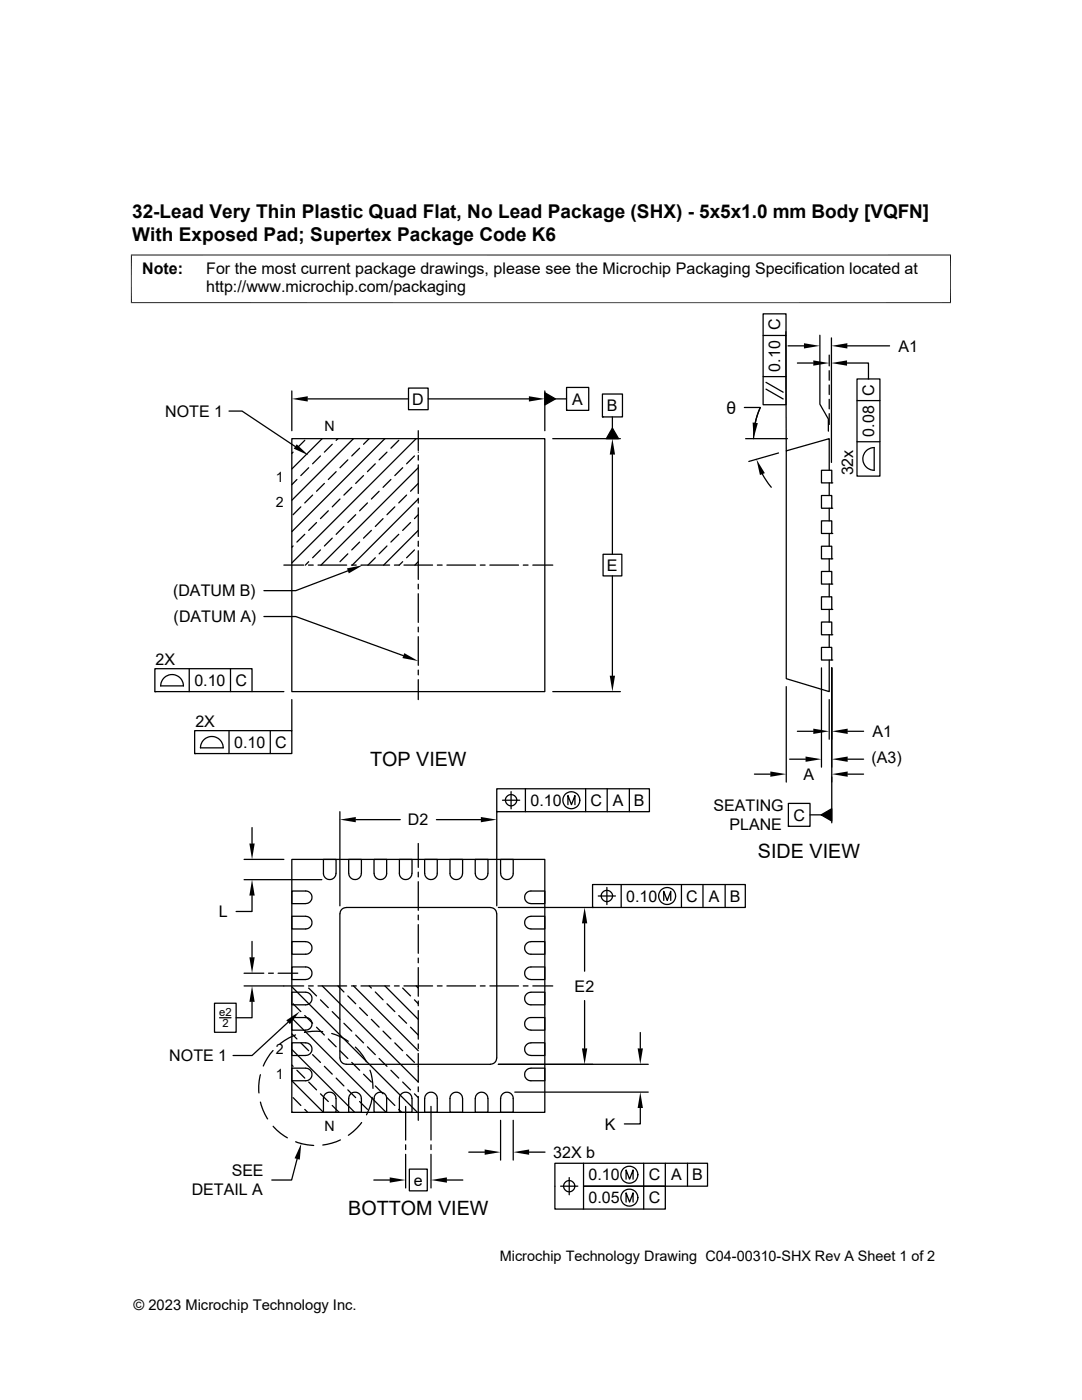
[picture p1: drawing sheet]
<svg xmlns="http://www.w3.org/2000/svg" width="216mm" height="279mm" viewBox="0 0 216 279" stroke-linecap="round" stroke-linejoin="round" font-family="sans-serif">
<g fill="none" stroke="#000" stroke-width=".25">
<path d="M58.2 78v8M61.4 79.6h20.1M81.5 77.4h3.9v4.4h-3.9zM85.4 79.6h20.1M108.7 78v8M108.7 78.4l2.1 1.2-2.1 1.2zM110.8 79.6h2.3M113.1 77.3h4.4v4.6h-4.4zM120.2 78.6h4v4.6h-4zM152.3 75.2h4.5M152.3 62.6h4.5v18.2h-4.5zM152.3 67h4.5"/>
<path d="M152.8 77.7l3.5 1.9M152.8 76.3l3.5 2M156.8 66.2l.1 23.8M157.2 69h3.2M159.1 72.5h3.2M163.6 66.9v13.8l1.7 2.9v2.4M165.5 70.9v2.1M165.5 74v1.9M165.5 76.8v1.9M165.5 79.7v1.9M165.9 67.4v24.9M169 72.5h4.3v3.1"/>
<path d="M169.1 69h8.4M171 79.9h4.6M171 75.6h4.6v19.4h-4.6zM45.7 82h2.6l10.6 7.1M58.2 87.5h50.5v50.5h-50.5zM58.5 90.2l-.3 .3M59.2 95.7l-1 1M60.8 87.9l-1.6 1.6M61.6 93.3l-1.6 1.6M62.4 98.8l-1.6 1.6M63.9 91l-1.5 1.6M64.3 87.5l-6.1 6.1"/>
<path d="M64.7 96.5l-1.5 1.5M66.3 88.7l-1.6 1.5M67.1 94.1l-1.6 1.6M67.4 87.5l-.3 .4M67.8 99.6l-1.5 1.6M69.4 91.8l-1.6 1.5M70.2 97.3l-1.6 1.5M70.5 87.5l-12.3 12.3M71.8 89.5l-1.6 1.5M72.5 94.9l-1.5 1.6M73.7 87.5l-1.2 1.2M74.9 92.6l-1.6 1.5"/>
<path d="M75.6 98l-1.5 1.6M76.8 87.5l-18.6 18.6M77.2 90.2l-1.6 1.6M78 95.7l-1.6 1.6M79.6 87.9l-1.6 1.6M80.3 93.3l-1.5 1.6M81.1 98.8l-1.5 1.6M82.7 91l-1.6 1.6M83 87.5l-24.8 24.9M83.5 86v3.9M83.5 90.9v.9M83.5 92.8v5.7"/>
<path d="M83.5 99.4v1M83.5 99.6l-13.2 13.2M83.5 93.3l-19.5 19.5M83.5 90.2h.1M83.5 96.5l-1.6 1.5M110.3 87.5h13.5M113.1 81.9h.1M120.2 83.2h.1M122.2 85.4l1.2 2.1h-2.4zM122.2 83.2v2.2M122.2 90.7v19.9M148.5 81.3h3.2"/>
<path d="M148.8 87.5h8.3M150.7 84.4l1-3.1a15.1 15.1 0 0 0-1.3 6.2M152.1 94.6l1.8 2.6M155.3 90.4l-5.9 1.7M163.9 98.9h2.1v2.5h-2.1zM163.9 93.9h2.1v2.5h-2.1zM165.5 82.5v2.2M165.5 93.9v-6.4l-8.6 2.5v45.4l8.6 2.6v-6.3M165.5 96.4v2.5M166 96.4h.1M171 88.2h4.6M174.4 89.3a2.26 2.26 0 0 0-2.2 2.3 2.26 2.26 0 0 0 2.2 2.3"/>
<path d="M174.4 89.3v4.6M56.6 112.8h4M58.5 109l-.3 .2M60 101.2l-1.5 1.5M60.8 106.6l-1.6 1.6M61.6 112.8h.9M61.6 112.1l-.7 .7M63.2 104.3l-1.6 1.6M63.5 112.8h5.7M63.9 109.7l-1.5 1.6M65.5 101.9l-1.6 1.6M66.3 107.4l-1.6 1.6"/>
<path d="M68.6 105.1l-1.5 1.5M69.4 110.5l-1.6 1.6M69.4 113.9l-10.4 4h-6.3M70.1 112.8h1M71 102.7l-1.6 1.6M71.8 108.2l-1.6 1.5M72 112.8h5.7M73.3 100.4l-1.5 1.5M74.1 105.9l-1.6 1.5M74.9 111.3l-1.5 1.5M76.4 103.5l-1.5 1.6M77.2 109l-1.6 1.5"/>
<path d="M78.8 101.2l-1.6 1.5M79.6 106.6l-1.6 1.6M80.3 112.1l-.6 .7h-1M80.6 112.8h5.7M81.9 104.3l-1.6 1.6M82.7 109.7l-1.6 1.6M83.5 101.3v5.8M83.5 108v1M83.5 109.9v5.7M83.5 116.6v.9M83.5 118.5v5.7M83.5 112.1l-.7 .7"/>
<path d="M83.5 105.9l-7 6.9M83.5 102.7l-.8 .8M83.5 109h.1M87.3 112.8h.9M89.2 112.8h5.7M95.8 112.8h1M97.7 112.8h5.8M104.4 112.8h1M106.3 112.8h4M120.3 110.6h3.8v4.3h-3.8zM122.2 114.9v20M163.9 119.1h2.1v2.5h-2.1z"/>
<path d="M163.9 114h2.1v2.6h-2.1zM163.9 109h2.1v2.5h-2.1zM163.9 103.9h2.1v2.6h-2.1zM165.5 101.4v2.5M165.5 106.5v2.5M165.5 111.5v2.5M165.5 116.6v2.5M166 116.6h.1M166 111.5h.1M166 106.5h.1M166 101.4h.1M30.9 133.5h19.4v4.5h-19.4z"/>
<path d="M30.9 138h.1M32 136.9h4.6a2.26 2.26 0 0 0-2.3-2.3 2.26 2.26 0 0 0-2.2 2.3M37.8 133.5v4.5M46 133.5v4.5M50.3 138h6.3M52.7 123h6.3l21.5 7.9M58.2 139.6v6.2M83.5 125.2v.9M83.5 127.1v5.7M83.5 133.7v1M83.5 135.6v4M110.3 138h13.5"/>
<path d="M156.9 137v19.1M163.9 133.3v19.8M163.9 129.2h2.1v2.5h-2.1zM163.9 124.1h2.1v2.6h-2.1zM165.5 139.6v7.9M165.5 121.6v2.5M165.5 126.7v2.5M166 133.3v30.9M166 131.7h.1M166 126.7h.1M166 121.6h.1M38.8 145.8h19.4v4.6h-19.4z"/>
<path d="M38.8 150.4h.1M40.8 147.5a2.27 2.27 0 0 1 2.4-.3 2.27 2.27 0 0 1 1.3 2h-4.5l.2-.9zM45.7 145.8v4.6M53.9 145.8v4.6M99.1 157.4h30.5v4.6h-30.5zM100.3 159.7h3.4M100.8 159.7a1.14 1.14 0 0 1 1.6-1.1 1.14 1.14 0 0 1 .4 1.8 1.14 1.14 0 0 1-1.9-.3v-.4M102 158v3.4M104.8 157.4v4.6M116.9 157.4v4.6M121.2 157.4v4.6M125.6 157.4v4.6"/>
<path d="M150.5 154.5h3.2M157.6 151.5h3.1M159.1 145.9h3.2M169.1 145.9h3.2M169.1 154.5h3.2M169.1 151.5h3.2M48.7 175.6h15.5M48.7 171.5h7.9M50.3 178.7v3.2h-3.2M50.3 165.2v3.1M58.2 177.8h2.8a1.26 1.26 0 0 1 1.3 1.3 1.26 1.26 0 0 1-1.3 1.2h-2.8zM58.2 171.5h50.5v50.5h-50.5z"/>
<path d="M64.5 171.5h2.6v2.8a1.26 1.26 0 0 1-1.3 1.2 1.26 1.26 0 0 1-1.3-1.2zM67.8 162v18.8M71 163.6h8.9M72.1 174.3a1.26 1.26 0 0 1-1.3 1.2 1.26 1.26 0 0 1-1.2-1.2v-2.8h2.5v2.8M74.6 174.3v-2.8h2.6v2.8a1.25 1.25 0 0 1-1.3 1.2 1.25 1.25 0 0 1-1.2-1.2M79.7 171.5h2.5v2.8a1.26 1.26 0 0 1-1.2 1.2 1.26 1.26 0 0 1-1.3-1.2zM83.5 168.3v4.8M83.5 174.1v.9M83.5 176v5.7M84.7 171.5h2.5v2.8a1.26 1.26 0 0 1-1.2 1.2 1.26 1.26 0 0 1-1.3-1.2zM87.1 163.6h8.8M89.8 171.5h2.5v2.8a1.26 1.26 0 0 1-1.3 1.2 1.26 1.26 0 0 1-1.2-1.2z"/>
<path d="M97.3 174.3a1.26 1.26 0 0 1-1.2 1.2 1.26 1.26 0 0 1-1.3-1.2v-2.8h2.6v2.8M99.1 162h.1M99.1 162v18.8M99.9 174.3v-2.8h2.5v2.8a1.25 1.25 0 0 1-1.2 1.2 1.25 1.25 0 0 1-1.3-1.2M105.1 178.2l.6-.4h3v2.5h-2.8a1.26 1.26 0 0 1-1.1-.7 1.26 1.26 0 0 1 .3-1.4zM113.3 160.6v-1.8l.7 1.8 .7-1.8v1.8M118.2 176.5h30.5v4.6h-30.5zM119.4 178.8h3.4M121.1 177.1v3.4M124 176.5v4.6M132.4 179.7v-1.8l.7 1.8 .7-1.8v1.8M136 176.5v4.6"/>
<path d="M140.3 176.5v4.6M144.7 176.5v4.6M157.3 160.3h4.3v4.6h-4.3zM157.3 164.9h.1M161.6 162.6h2.3M163.9 162.6l2.1-1.2v2.5zM48.7 196.8h11.9M48.7 194.2h3.9M50.3 199.9v3.2h-3.2M50.3 187.9v3.2M53.6 194.2h.9M55.5 194.2h3.9"/>
<path d="M58.2 196.9l25.1 25.1M58.2 187.9h2.8a1.26 1.26 0 0 1 1.3 1.3 1.26 1.26 0 0 1-1.3 1.2h-2.8zM58.2 193h2.8a1.26 1.26 0 0 1 1.3 1.2 1.26 1.26 0 0 1-1.3 1.3h-2.8zM61 185.4a1.26 1.26 0 0 0 1.3-1.3 1.26 1.26 0 0 0-1.3-1.2h-2.8v2.5h2.8M61 198h-2.8v2.5h2.8a1.25 1.25 0 0 0 1.3-1.2 1.25 1.25 0 0 0-1.3-1.3M61.6 196.8h.9M61.6 197.2l1.6 1.6M63.5 196.8h5.7M63.9 199.5l1.6 1.6M64.3 196.7l19.2 19.2v-5.7M67.4 196.7l1.2 1.3M69.1 181.1h28.8"/>
<path d="M69.4 198.8l1.6 1.5M70.1 196.8h1M70.5 196.7l13 13M72 196.8h5.7M73.7 196.7l.4 .5M74.9 198l1.5 1.5M76.8 196.7l6.7 6.7M78.7 196.8h1M80.3 197.2l1.6 1.6M80.6 196.8h5.7M82.7 199.5l.8 .8M83 196.7l.5 .5"/>
<path d="M83.5 182.6v1M83.5 184.5v5.7M83.5 191.2v1M83.5 193.1v5.7M83.5 199.8v.9M87.3 196.8h.9M89.2 196.8h5.7M95.8 196.8h1M97.7 196.8h5.8M97.9 181.1a1.26 1.26 0 0 1 1.2 1.3v28.7a1.26 1.26 0 0 1-1.2 1.3h-28.8a1.23 1.23 0 0 1-1.3-1.3v-28.7a1.26 1.26 0 0 1 1.3-1.3M99.4 181.1h18.8M104.4 196.8h1"/>
<path d="M105.1 193.3l.6-.3h3v2.5h-2.8a1.26 1.26 0 0 1-1.1-.8 1.26 1.26 0 0 1 .3-1.4zM105.1 188.3l.8-.4h2.8v2.5h-2.8a1.25 1.25 0 0 1-1.1-.7 1.25 1.25 0 0 1 .3-1.4zM105.9 198h2.8v2.5h-2.8a1.25 1.25 0 0 1-1.2-1.2 1.25 1.25 0 0 1 1.2-1.3M105.9 185.4a1.26 1.26 0 0 1-1.2-1.3 1.26 1.26 0 0 1 1.2-1.2h2.8v2.5h-2.8M106.3 196.8h4M116.6 184.3v9.5M116.6 199.7v9.5M118.2 181.1h.1M42.8 200.2h4.3v5.8h-4.3zM43.8 203.1h2.3M52 214.5l-.4 2.2 .1 1.4M52 219.9l.5 1.6 .9 1.8"/>
<path d="M54.5 209.7l-1.1 1.5-.9 1.5M57.5 204l-7.2 6.7h-3.8M58.2 206.3l1 1M58.2 212.6l.3 .2M58.2 203.2l18.8 18.8M58.2 209.4l12.6 12.6M58.2 203.1h2.8a1.26 1.26 0 0 1 1.3 1.2 1.26 1.26 0 0 1-1.3 1.3h-2.8zM58.2 215.7l6.3 6.3M58.5 200.3l1.5 1.6M58.5 219.1l1.5 1.5M59 206.5l-1.4 .7-1.8 1.2M59.2 213.6l1.6 1.6"/>
<path d="M60 208.1l1.6 1.6M60.8 202.7l1.6 1.5M61 210.6a1.26 1.26 0 0 0 1.3-1.2 1.26 1.26 0 0 0-1.3-1.3h-2.8v2.6h2.8M61 213.2h-2.8v2.5h2.8a1.25 1.25 0 0 0 1.3-1.3 1.25 1.25 0 0 0-1.3-1.2M61.6 215.9l1.6 1.6M62.4 210.5l1.5 1.5M63.2 205l1.5 1.6M63.9 218.3l1.6 1.5M64.4 205.9l-2.1-.1-1.6 .2M64.7 212.8l1.6 1.6M64.9 218.3a1.26 1.26 0 0 1 1.4-.2 1.26 1.26 0 0 1 .8 1.1v2.8h-2.6l.1-3zM65.5 207.3l1.6 1.6"/>
<path d="M66.2 206.2a11.2 11.2 0 0 1 3.3 1.6M66.3 201.9l1.5 1.5M67.1 215.2l1.5 1.5M67.8 209.7l1.6 1.5M68.6 204.2l1.6 1.6M69.4 217.5l1.6 1.6M70.2 212l1.6 1.6M70.9 209l1.5 1.7 .7 1.2M71 206.6l1.5 1.5M71.8 201.1l1.5 1.6M71.8 219.8l1.5 1.6M72.1 219.2a1.26 1.26 0 0 0-1.3-1.2 1.26 1.26 0 0 0-1.2 1.2v2.8h2.5v-2.8"/>
<path d="M72.5 214.4l1.6 1.5M73.3 208.9l1.6 1.6M73.8 213.6a11.2 11.2 0 0 1 .6 3.6M74.1 203.4l1.5 1.6M74.3 219l-.5 2-.7 1.5M74.6 219.2v2.8h2.6v-2.8a1.25 1.25 0 0 0-1.3-1.2 1.25 1.25 0 0 0-1.2 1.2M74.9 216.7l1.5 1.6M75.6 211.2l1.6 1.6M76.4 205.8l1.6 1.5M77.2 200.3l1.6 1.6M77.2 219.1l1.6 1.5M78 213.6l1.6 1.6"/>
<path d="M78.8 208.1l1.5 1.6M79.6 202.7l1.5 1.5M80.1 218.3a1.26 1.26 0 0 1 1.3-.2 1.26 1.26 0 0 1 .8 1.1v2.8h-2.5v-3zM80.3 215.9l1.6 1.6M81.1 210.5l1.6 1.5M81.9 205l1.6 1.6M82.7 218.3l.8 .8M83.5 212.8h.1M83.5 201.7v5.7M83.5 208.3v1M83.5 216.9v1M83.5 218.8v4.8"/>
<path d="M85.1 218.3a1.25 1.25 0 0 1 1.4-.2 1.25 1.25 0 0 1 .7 1.1v2.8h-2.5v-2.8zM90.1 218.3a1.26 1.26 0 0 1 1.4-.2 1.26 1.26 0 0 1 .8 1.1v2.8h-2.5v-3zM97.3 219.2a1.26 1.26 0 0 0-1.2-1.2 1.26 1.26 0 0 0-1.3 1.2v2.8h2.6v-2.8M99.4 212.4h29.9M99.9 219.2v2.8h2.5v-2.8a1.25 1.25 0 0 0-1.2-1.2 1.25 1.25 0 0 0-1.3 1.2M102.7 218h26.6M105.1 203.4l.6-.3h3v2.5h-2.8a1.26 1.26 0 0 1-1.1-.8 1.26 1.26 0 0 1 .3-1.4zM105.9 213.2h2.8v2.5h-2.8a1.25 1.25 0 0 1-1.2-1.3 1.25 1.25 0 0 1 1.2-1.2M105.9 210.6a1.26 1.26 0 0 1-1.2-1.2 1.26 1.26 0 0 1 1.2-1.3h2.8v2.6h-2.8M127.8 206.1v3.1M54.5 224.8a10.6 10.6 0 0 0 2.8 2.3M58.2 221.9l.1 .1"/>
<path d="M59 227.9l1.3 .4 2.3 .3M59.3 231.3l-1.1 4.2h-4M60.8 221.4l.6 .6M66.3 220.6l1.4 1.4M67.9 227.5l-1.7 .7-1.8 .3M72.2 224l-1 1.2-1.7 1.4M74.6 235.5h3.2M79.6 221.4l.6 .6M80.9 220.8v6.7M80.9 228.5v.9M80.9 230.4v6.7M81.7 233.3h3.6v4.4h-3.6z"/>
<path d="M86 220.8v6.7M86 228.5v.9M86 230.4v6.7M89.2 235.5h3.2M93.5 229.9h3.2M99.9 223.6v7.9M102.4 223.6v7.9M105.6 229.9h3.2M111.9 236.7h3.4M113.6 235v3.4M116.4 232.2v4.5h16.4v4.6h-22.1v-9.1h30.5v4.5h-24.8v4.6M124.9 235.3v-1.8l.7 1.8 .7-1.8v1.8"/>
<path d="M124.9 239.9v-1.8l.7 1.8 .7-1.8v1.8M127.8 221.1v3.2h-3.2M128.4 232.2v9.1M132.8 232.2v4.5M137.2 232.2v4.5"/>
<circle cx="114" cy="159.7" r="1.69"/>
<circle cx="121.1" cy="178.8" r="1.13"/>
<circle cx="133.1" cy="178.8" r="1.69"/>
<circle cx="113.6" cy="236.7" r="1.12"/>
<circle cx="125.6" cy="234.4" r="1.69"/>
<circle cx="125.6" cy="239" r="1.69"/>
</g>
<g fill="#000">
<path d="M58.2 79.6l3.2-.5v1zM105.5 79.1l3.2 .5-3.2 .5zM160.4 68.5l3.2 .5-3.2 .6zM162.3 71.9l3.2 .6-3.2 .5zM165.8 72.5l3.2-.6v1.1zM165.9 69l3.2-.5v1.1zM59.2 88.7l2.4 2.2-3-1.4zM108.7 78.4l2.1 1.2-2.1 1.2zM122.2 87.5l.5 3.2h-1zM122.2 85.4l1.2 2.1h-2.4zM150.2 84.3l1 .1-.8 3.1zM150.9 91.7l1.7 2.7-1 .4z"/>
<path d="M69.2 113.4l3.2-.6-2.8 1.6zM80.7 130.3l2.8 1.6-3.2-.6zM121.7 134.9h1l-.5 3.1zM153.7 154l3.2 .5-3.2 .5zM160.7 151l3.2 .5-3.2 .5zM162.3 145.4l3.2 .5-3.2 .6zM166 145.9l3.1-.5v1.1zM166 151.5l3.1-.5v1zM166 154.5l3.1-.5v1zM49.8 168.3h1l-.5 3.2zM50.3 175.6l.5 3.1h-1zM67.8 163.6l3.2-.6v1.1z"/>
<path d="M95.9 163l3.2 .6-3.2 .5zM163.9 162.6l2.1-1.2v2.5zM49.8 191.1h1l-.5 3.1zM50.3 196.8l.5 3.1h-1zM116.6 181.1l.6 3.2h-1.1zM57.1 203.6l2.7-1.8-2 2.6zM116.1 209.2h1.1l-.6 3.2zM127.2 209.2h1.1l-.5 3.2zM60.1 228.2l-.3 3.2-1-.2zM77.8 235l3.1 .5-3.1 .5zM86 235.5l3.2-.5v1zM96.7 229.4l3.2 .5-3.2 .6z"/>
<path d="M102.4 229.9l3.2-.5v1.1zM127.8 218l.5 3.1h-1.1z"/>
</g>
<path d="M26.1 50.9h163.7M26.2 50.8v9.7M189.7 50.8v9.7M26.1 60.4h163.7" fill="none" stroke="#000" stroke-width=".2"/>
<g font-size="3.9">
<text x="73.9" y="152.9">TOP VIEW</text>
<text x="151.2" y="171.2">SIDE VIEW</text>
<text x="69.5" y="242.5">BOTTOM VIEW</text>
</g>
<g font-size="3.8">
<text x="26.4" y="43.5">32-Lead Very Thin Plastic Quad Flat, No Lead Package (SHX) - 5x5x1.0 mm Body [VQFN]</text>
<text x="26.4" y="48.1">With Exposed Pad; Supertex Package Code K6</text>
</g>
<text font-size="3.5" x="145" y="82.5">θ</text>
<g font-size="3.2">
<text x="28.4" y="54.7">Note:</text>
<text x="41.1" y="58.3">http://www.microchip.com/packaging</text>
<text x="41.1" y="54.7">For the most current package drawings, please see the Microchip Packaging Specification located at</text>
<text x="155.7" y="66" transform="rotate(-90 155.7 66)">C</text>
<text x="179.3" y="70.2">A1</text>
<text x="155.7" y="74.1" transform="rotate(-90 155.7 74.1)">0.10</text>
<text x="33" y="83.2">NOTE 1</text>
<text x="82.3" y="80.8">D</text>
<text x="114.2" y="80.8">A</text>
<text x="121.1" y="82.1">B</text>
<text x="174.4" y="79" transform="rotate(-90 174.4 79)">C</text>
<text x="174.4" y="87.2" transform="rotate(-90 174.4 87.2)">0.08</text>
<text x="170.2" y="94.9" transform="rotate(-90 170.2 94.9)">32x</text>
<text x="121.1" y="113.9">E</text>
<text x="34.5" y="119">(DATUM B)</text>
<text x="34.6" y="124.1">(DATUM A)</text>
<text x="31.1" y="132.7">2X</text>
<text x="38.8" y="136.9">0.10</text>
<text x="47" y="136.9">C</text>
<text x="39" y="145">2X</text>
<text x="46.7" y="149.2">0.10</text>
<text x="54.9" y="149.2">C</text>
<text x="174.1" y="147.1">A1</text>
<text x="160.4" y="155.6">A</text>
<text x="173.9" y="152.3">(A3)</text>
<text x="105.9" y="160.8">0.10</text>
<text x="117.8" y="160.8">C</text>
<text x="122.3" y="160.8">A</text>
<text x="126.5" y="160.8">B</text>
<text x="142.4" y="161.9">SEATING</text>
<text x="81.4" y="164.7">D2</text>
<text x="145.6" y="165.6">PLANE</text>
<text x="158.3" y="163.8">C</text>
<text x="125" y="180">0.10</text>
<text x="136.9" y="180">C</text>
<text x="141.4" y="180">A</text>
<text x="145.6" y="180">B</text>
<text x="43.7" y="183">L</text>
<text x="114.7" y="197.9">E2</text>
<text x="33.8" y="211.8">NOTE 1</text>
<text x="120.7" y="225.4">K</text>
<text x="110.4" y="231.1">32X b</text>
<text x="38.2" y="238.5">DETAIL A</text>
<text x="46.2" y="234.7">SEE</text>
<text x="82.6" y="236.6">e</text>
<text x="117.5" y="235.6">0.10</text>
<text x="129.4" y="235.6">C</text>
<text x="133.9" y="235.6">A</text>
<text x="138.1" y="235.6">B</text>
<text x="117.5" y="240.2">0.05</text>
<text x="129.4" y="240.2">C</text>
</g>
<g font-size="2.9">
<text x="99.7" y="251.7">Microchip Technology Drawing C04-00310-SHX Rev A Sheet 1 of 2</text>
<text x="26.6" y="261.3">© 2023 Microchip Technology Inc.</text>
</g>
<g font-size="2.8">
<text x="64.8" y="86">N</text>
<text x="55.1" y="96.1">1</text>
<text x="55.1" y="101.2">2</text>
<text x="55.1" y="215.4">1</text>
<text x="55.1" y="210.4">2</text>
<text x="64.8" y="225.6">N</text>
</g>
<g font-size="2.2">
<text x="43.7" y="202.8">e2</text>
<text x="44.4" y="205">2</text>
</g>
</svg>
